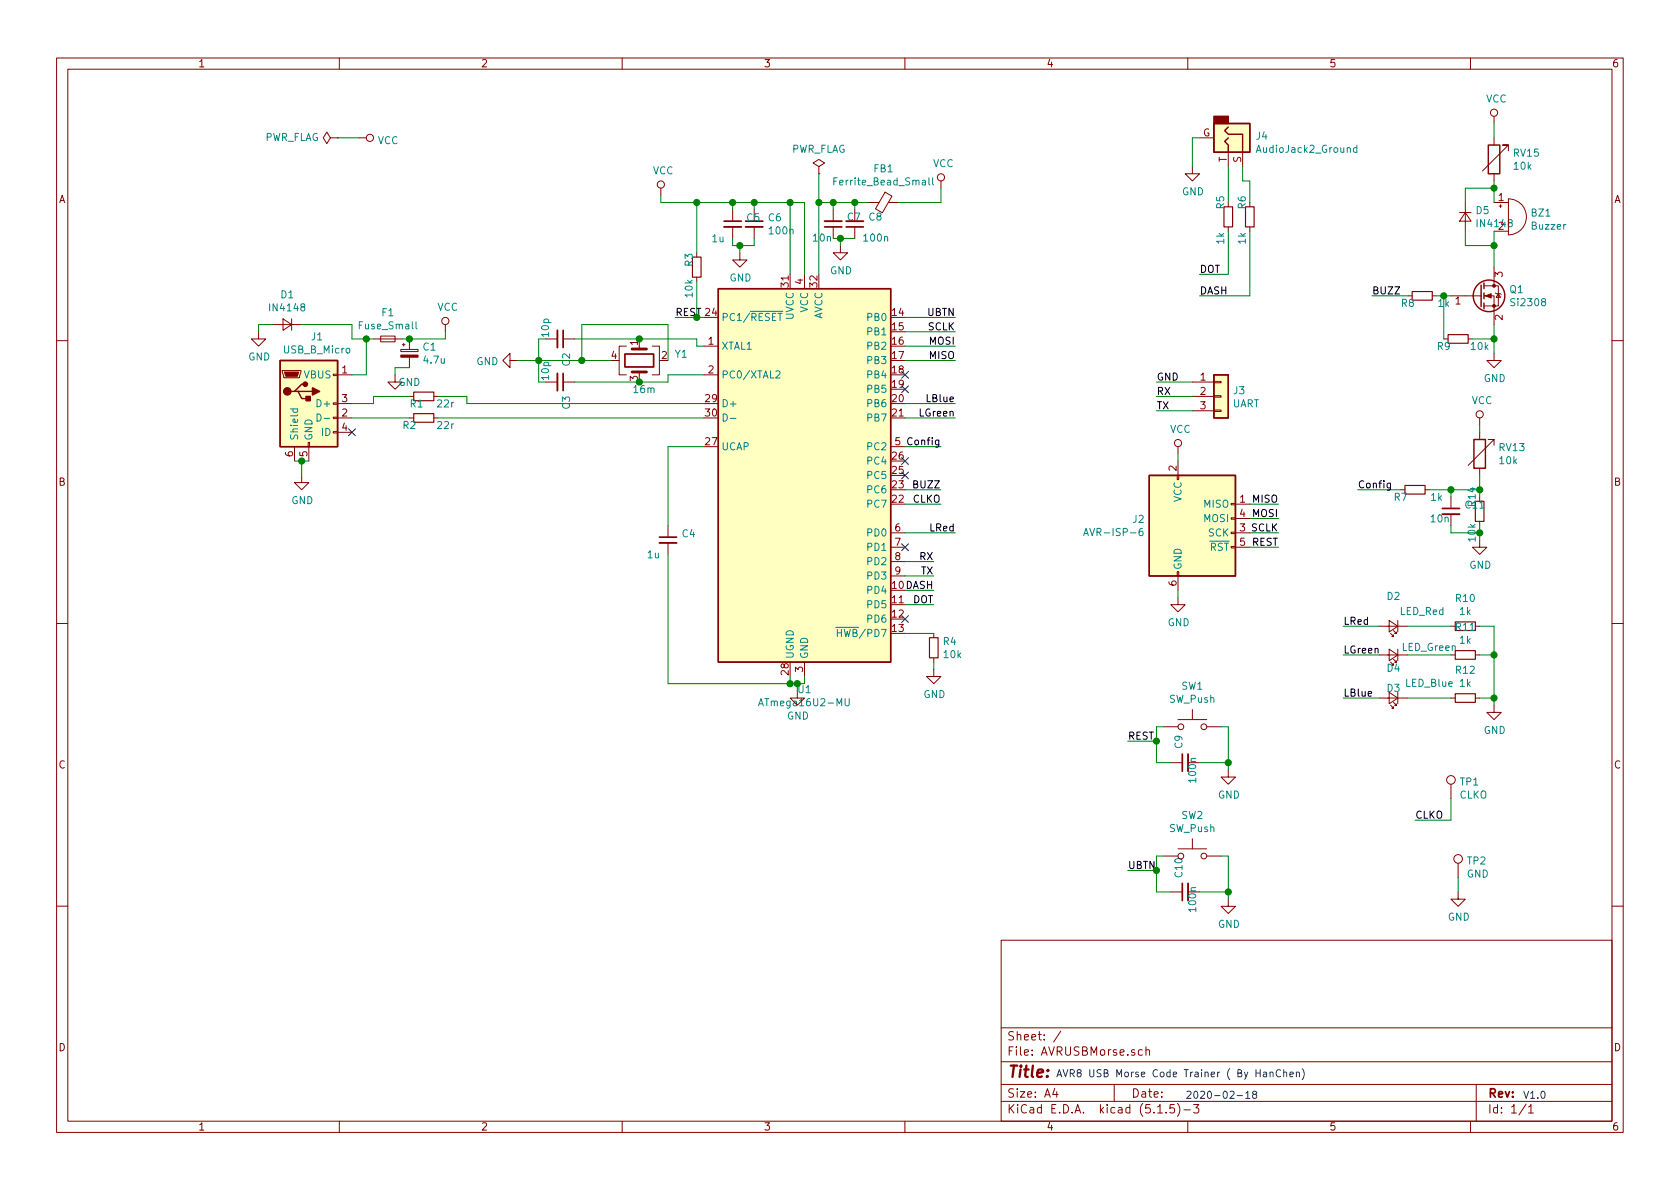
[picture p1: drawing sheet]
<svg xmlns="http://www.w3.org/2000/svg" width="297mm" height="210mm" viewBox="0 0 297 210" stroke-linecap="round" stroke-linejoin="round" font-family="sans-serif">
<g fill="none" stroke="#840000" stroke-width=".18">
<path d="M10 10.3h277v189.9h-277zM12 12.2h273v186.1h-273zM60 10.3v1.9M110 10.3v1.9M160 10.3v1.9M210 10.3v1.9M260 10.3v1.9M58.4 24.4l-.6-1-.7 1 .7 1 .6-1h1.3M59.7 24.4h.1M63.5 24.4h1.3M116.8 33.3v1.2M129.5 37.1v2"/>
<path d="M133.3 37.1v2M144.8 29.5l1-.7-1-.6-1 .6 1 .7v1.2M144.8 30.7h.1M147.3 37.1v2M151.1 37.1v2M153.7 35.8h1.7M156.5 34l1.2 .7-1.7 2.9-1.2-.7zM157.1 35.8h1.6M166.4 32v1.3M210.8 29.5v1.2h1.3l-1.3 1.3-1.3-1.3h1.3M212.1 24.4h2.5M217.2 26.9v2.6"/>
<path d="M217.2 35.8v.8M219.7 26.9v2.6M221 35.8v.8M258.1 37.6h2M259.1 37.6l1 1.5h-2zM259.1 35.8v5.1M264.2 20.6v1.2M264.2 24.4v1.2M264.2 30.7v1.3M264.2 35.8h2.5M265 36.4h.6M265.3 36.2v.5"/>
<path d="M266.7 26.7v-1.1h-1h1l-4.6 4.6M266.7 35.2a3.2 3.2 0 0 1 3.2 3.1 3.2 3.2 0 0 1-3.2 3.2zM45.7 58.7v1.2h1.3l-1.3 1.3-1.3-1.3h1.3M48.3 57.4h5M50 56.4l1.6 1-1.6 1zM51.6 56.4v2M66 59.9h5.1M67.3 59.4h2.5v1h-2.5zM72.4 59.9v1.9M78.7 57.4v1.3M96.5 59.9h2.1M99.6 59.9h2"/>
<path d="M123.2 44.7v.8M123.2 49v.8M129.5 40.1v2.1M130.8 44.7v1.3h1.3l-1.3 1.2-1.3-1.2h1.3M133.3 40.1v2.1M142.2 48.5v2.5M147.3 40.1v2.1M148.6 43.4v1.3h1.3l-1.3 1.3-1.3-1.3h1.3M151.1 40.1v2.1M217.2 40.1v.8M221 40.1v.8M248.9 52.3h.8"/>
<path d="M253.2 52.3h.8M255.3 59.9h.7M256.5 52.3h5.4M259.6 59.9h.7M262.4 52.3h1.8v5.1M262.4 50.5h2.5v3.6h-2.5M264.2 47.2v3.3M264.2 40.9h2.5M264.4 51.8l.1 .1h.8l.1 .2M264.9 51.9l.4 .7h-.8zM10 60.2h2M49.9 65.5h3.3v.3l-.2 1h-2.8z"/>
<path d="M52.1 79v2.5M54.5 78.2h.2v.8h-.2zM54.6 79v2.5M58.9 76.3h.8v.3h-.8zM58.9 73.8h.8v.2h-.8zM58.9 71.2h.8v.3h-.8zM58.9 66.2h.8v.2h-.8zM59.7 66.3h2.5M59.7 73.9h2.5M59.7 71.4h2.5M59.7 76.4h2.5M69.8 66.3v1.3h1.3l-1.3 1.2-1.2-1.2h1.2"/>
<path d="M70.9 61.8h3v.4h-3zM71.1 61h.5M71.4 60.7v.5M72.4 70.1h.8M72.4 63.2v1.8M72.4 73.9h.8M76.7 70.1h.8M76.7 73.9h.8M90.2 63.7v-1.2l-1.3 1.2 1.3 1.3v-1.3h1.2M96.5 67.6h2.1M99.6 67.6h2M110.7 61.2h-1.2v5.1h1.2"/>
<path d="M113 61.2v.5M113 65.8v.5M115.3 61.2h1.3v5.1h-1.3M124.5 61.2h2.5M124.5 66.3h2.5M157.5 79h2.5M208.3 79v1.3M210.8 67.6h3.8M210.8 70.1h3.8M210.8 72.6h3.8M214.6 72.5h1.3v.3h-1.3zM214.6 67.4h1.3v.3h-1.3z"/>
<path d="M214.6 70h1.3v.2h-1.3zM261.6 73.9v1.3M261.6 76.4v1.3M264.2 78.7v-1h-1.1h1.1l-4.6 4.6M264.2 62.5v1.2h1.2l-1.2 1.3-1.3-1.3h1.3M285 60.2h2M53.3 84.1v1.2h1.3l-1.3 1.3-1.2-1.3h1.2M118.1 93v2M118.1 96v2M157.5 94.2h2.5M157.5 96.8h2.5M157.5 99.3h2.5"/>
<path d="M208.2 84.1h.2v.7h-.2zM208.3 81.5v2.6M217.7 96.6h.7v.3h-.7zM217.7 94.1h.7v.3h-.7zM217.7 91.6h.7v.2h-.7zM217.7 89h.7v.3h-.7zM218.4 94.2h2.6M218.4 96.8h2.6M218.4 89.1h2.6M218.4 91.7h2.6M247.6 86.6h.8M252 86.6h.7"/>
<path d="M256.5 87.9v2M256.5 90.9v2.1M261.6 95.5v1.3h1.3l-1.3 1.2-1.3-1.2h1.3M261.6 82.8v1.3M261.6 87.9v.7M261.6 92.2v.8M10 110.3h2M142.2 117.1v2.5M157.5 101.8h2.5M165.1 118.4v1.2h1.3l-1.3 1.3-1.3-1.3h1.3M165.1 112v.8M165.1 116.3v.8"/>
<path d="M208.2 101.1h.2v.7h-.2zM208.3 105.7v1.2h1.2l-1.2 1.3-1.3-1.3h1.3M208.3 101.8v2.6M243.8 115.8h5.1M243.8 110.7h5.1M245.6 114.8l1.5 1-1.5 1zM245.6 109.7l1.5 1-1.5 1.1zM245.9 112l.5 .5h-.3h.3v-.2M246.4 116.6l.5 .5h-.3h.3v-.3M246.4 111.5l.5 .5h-.3h.3v-.2M247.1 109.7v2.1M247.1 114.8v2"/>
<path d="M256.5 110.7h.8M260.9 115.8h.7M260.9 110.7h.7M285 110.3h2M141 122.2v1.2h1.2l-1.2 1.3-1.3-1.3h1.3M205.7 128.5h2.6M207 134.9h2M208.3 127.2h5.1M210.8 125.5v1.7M213.4 128.5h2.5M217.2 136.1v1.3h1.2l-1.2 1.3-1.3-1.3h1.3M243.8 123.4h5.1"/>
<path d="M245.6 122.4l1.5 1-1.5 1.1zM245.9 124.7l.5 .5h-.3h.3v-.2M246.4 124.2l.5 .5h-.3h.3v-.2M247.1 122.4v2.1M256.5 138.7v2.5M256.5 123.4h.8M260.9 123.4h.7M264.2 124.7v1.3h1.2l-1.2 1.2-1.3-1.2h1.3M205.7 151.4h2.6M207 157.7h2M208.3 150.1h5.1M210.8 148.3v1.8"/>
<path d="M213.4 151.4h2.5M217.2 159v1.3h1.2l-1.2 1.2-1.3-1.2h1.3M257.8 157.7v1.3h1.3l-1.3 1.3-1.3-1.3h1.3M257.8 152.6v2.6M10 160.2h2M177 166.3h108v32h-108zM285 160.2h2M60 198.3v1.9M110 198.3v1.9M160 198.3v1.9M177 194.8h108M177 191.8h108"/>
<path d="M177 187.8h108M177 181.8h108M186.5 192.5l-.4 1h1M186.8 193v1M187.6 182.3l-1.3 2M197 191.8v3M202 185.7l-.5-.1-.2 .3v.6l.2 .1 .5-.1M202.6 185.7l.2-.1 .4 .1 .1 .9M202.6 185.1v1.5M204.7 196.8h.8M206.2 196.7v.1M207.6 195.3h-.7l-.1 .7 .2-.1 .5 .1 .2 .2-.1 .5-.2 .1-.6-.1"/>
<path d="M208.2 195.1a1.71 1.71 0 0 1 0 2.3M209.3 196.3h1.2M210 198.3v1.9M211 195.3h1l-.5 .6 .4 .1v.7l-.2 .1-.7-.1M260 198.3v1.9M261 191.8v6.5M269.8 195.2l-1.2 2M270.3 195.8l.4-.5v1.5M270.3 196.8h.8"/>
<circle cx="264.2" cy="19.9" r=".63"/>
<circle cx="65.4" cy="24.4" r=".63"/>
<circle cx="116.8" cy="32.6" r=".63"/>
<circle cx="166.4" cy="31.4" r=".63"/>
<circle cx="78.7" cy="56.8" r=".63"/>
<circle cx="208.3" cy="78.4" r=".63"/>
<circle cx="261.6" cy="73.3" r=".63"/>
<circle cx="208.8" cy="128.5" r=".51"/>
<circle cx="212.9" cy="128.5" r=".51"/>
<circle cx="256.5" cy="137.9" r=".76"/>
<circle cx="208.8" cy="151.4" r=".51"/>
<circle cx="212.9" cy="151.4" r=".51"/>
<circle cx="257.8" cy="151.9" r=".76"/>
</g>
<path d="M145.8 39.1h3M149.6 39.1h3.1M98.6 58.4v3.1M128 40.1h3.1M131.8 40.1h3.1M98.6 66v3.1M116.6 96h3M255 90.9h3.1M210.1 133.3v3.1M210.1 156.2v3.1" fill="none" stroke="#840000" stroke-width=".33"/>
<path d="M128 39.1h3.1M131.8 39.1h3.1M99.6 58.4v3.1M145.8 40.1h3M149.6 40.1h3.1M99.6 66v3.1M110.5 62.6h5.1v2.3h-5.1zM116.6 95h3M255 89.9h3.1M209 133.3v3.1M209 156.2v3.1" fill="none" stroke="#840000" stroke-width=".3"/>
<g fill="none" stroke="#840000" stroke-width=".25">
<path d="M214.6 21.8h6.4v5.1h-6.4zM217.2 24.4l-.7 .6 .7 .6v1.3M217.2 22.5l-.7 .6 .7 .6h2.5v3.2M263.1 25.6h2.1v5.1h-2.1zM127 51h30.5v66.1h-30.5zM261.9 50.4v3.8M262.4 50v1M262.4 51.8v1M262.4 53.6v1M49.5 63.7h10.2v15.3h-10.2zM52.1 69.2h.6l.6 1.3h1.3M52.7 69.2h2.5"/>
<path d="M54 67.9h-.7l-1.2 1.3h-.7M214.6 66.3h2.6v7.6h-2.6zM260.6 77.7h2v5.1h-2zM203.2 84.1h15.2v17.7h-15.2z"/>
<circle cx="263.3" cy="52.3" r="2.79"/>
</g>
<g fill="none" stroke="#840000" stroke-width=".2">
<path d="M216.4 36.6h1.5v3.5h-1.5zM220.2 36.6h1.5v3.5h-1.5zM122.4 45.5h1.6v3.5h-1.6zM249.7 51.6h3.5v1.5h-3.5zM256 59.2h3.6v1.5h-3.6zM73.2 73.1h3.5v1.6h-3.5zM73.2 69.3h3.5v1.6h-3.5zM248.4 85.8h3.6v1.6h-3.6zM260.9 88.6h1.5v3.6h-1.5zM164.3 112.8h1.6v3.5h-1.6zM257.3 110h3.6v1.5h-3.6zM257.3 115.1h3.6v1.5h-3.6z"/>
<path d="M257.3 122.7h3.6v1.5h-3.6z"/>
</g>
<g fill="#ffffc2" stroke="#ffffc2" stroke-width=".18">
<path d="M127 51h30.5v66.1h-30.5z"/>
<path d="M214.6 66.3h2.6v7.6h-2.6z"/>
<path d="M203.2 84.1h15.2v17.7h-15.2z"/>
<path d="M214.6 21.8h6.4v5.1h-6.4z"/>
<path d="M49.5 63.7h10.2v15.3h-10.2z"/>
</g>
<g fill="none" stroke="#008484" stroke-width=".18">
<path d="M147.4 32h.5M148 31.4h-.6v1.3M164.2 31.4v1.1l.2 .2M164.9 31.4v1.1l.2 .2M239.9 26.2l-.4-.1-.2 .2 .1 .6h.5M239.9 25.7v1.2M73.6 56.9v1.1l.1 .2M137.4 55.1h1M137.5 55.4h.8M51.4 72.3h1.2M51.8 72.3v.4l.2 .2 .6-.1v-.5M56.1 73.2a.64 .64 0 0 1 .7 .6 .64 .64 0 0 1-.7 .7z"/>
<path d="M57.3 74h1M127.9 73.2a.64 .64 0 0 1 .7 .6 .64 .64 0 0 1-.7 .7zM129.1 74h1M137.2 65.7l.5-.1 .2 .3-.8 .9h.8M191.6 94.7l.4-1.3 .4 1.3M191.7 94.4h.6M202 93.4l-.4 .1a.87 .87 0 0 0 0 1.2l.5-.1v-.5l-.5-.2-.2 .3M147.8 110.9h1.3M148.1 111.3v1.3M148.1 111.9h.7M134.1 124.8l.4-1.3 .5 1.3M134.2 124.5h.6"/>
<path d="M149.4 123.5v1.1l.3 .2h.3l.1-.2v-1.1"/>
</g>
<path d="M111.8 61.7h2.5M111.8 65.8h2.5" fill="none" stroke="#840000" stroke-width=".51"/>
<g fill="#840000" stroke="#840000" stroke-width=".18">
<path d="M262.6 52.3l1.1-.4v.8z"/>
<path d="M70.9 62.8h3v.4h-3z"/>
<path d="M50.3 65.8h2.5l-.2 .7h-2.1z"/>
<circle cx="264.2" cy="54.1" r=".25"/>
<circle cx="264.2" cy="50.5" r=".25"/>
</g>
<g fill="#840000" stroke="#840000" stroke-width=".25">
<path d="M214.6 20.6h2.6v1.2h-2.6z"/>
<path d="M54.1 70.1h.8v.8h-.8z"/>
<path d="M55.2 68.6l1.3 .6-1.3 .6z"/>
<circle cx="50.8" cy="69.2" r=".63"/>
<circle cx="54" cy="67.9" r=".38"/>
</g>
<g fill="none" stroke="#008400" stroke-width=".18">
<path d="M59.7 24.4h3.8M116.8 34.5v1.3h25.4v12.7M123.2 35.8v8.9M129.5 35.8v1.3M133.3 35.8v1.3M139.7 35.8v12.7M144.8 30.7v17.8M144.8 35.8h8.9M147.3 35.8v1.3M151.1 35.8v1.3M166.4 33.3v2.5h-7.7M212.1 24.4h-1.3v5.1"/>
<path d="M217.2 29.5v6.3M219.7 29.5v2.5h1.3v3.8M264.2 21.8v2.6M264.2 32v3.8M264.2 33.3h-5.1v2.5M48.3 57.4h-2.6v1.3M53.3 57.4h8.9v2.5h3.8M64.8 59.9v6.4h-2.6M78.7 58.7v1.2h-7.6M95.2 59.9v7.7M101.6 59.9h21.6v1.3h1.3M123.2 49.8v6.3h-3.8"/>
<path d="M129.5 42.2v1.2h3.8v-1.2M130.8 43.4v1.3M147.3 42.2h3.8M148.6 42.2v1.2M160 56.1h8.9M160 58.7h8.9M217.2 40.9v7.6h-5.1M221 40.9v11.4h-8.9M242.6 52.3h6.3M255.3 52.3v7.6M259.1 40.9v2.5h5.1M260.3 59.9h3.9"/>
<path d="M264.2 40.9v6.3M264.2 57.4v5.1M62.2 73.9h10.2M72.4 70.1h-6.4v1.3h-3.8M72.4 65h-2.6v1.3M77.5 73.9h47M77.5 70.1h5v1.3h42M91.4 63.7h16.5M102.9 63.7v-6.3h15.2v6.3M124.5 79h-6.4v14M124.5 66.3h-6.4v1.3h-16.5M160 79h6.4"/>
<path d="M160 63.7h8.9M160 73.9h8.9M160 71.4h8.9M160 61.2h8.9M204.5 72.6h6.3M204.5 67.6h6.3M204.5 70.1h6.3M261.6 75.2v1.2M52.1 81.5h2.5M53.3 81.5v2.6M118.1 98v22.9h22.9M160 94.2h8.9"/>
<path d="M160 86.6h6.4M160 99.3h5.1M160 89.1h6.4M208.3 80.3v1.2M221 94.2h5.1M221 89.1h5.1M221 96.8h5.1M221 91.7h5.1M240 86.6h7.6M252.7 86.6h8.9M256.5 93v1.2h5.1M256.5 86.6v1.3"/>
<path d="M261.6 84.1v3.8M261.6 93v2.5M139.7 119.6v1.3M142.2 119.6v1.3M160 101.8h5.1M160 106.9h5.1M160 104.4h5.1M160 112h5.1M165.1 117.1v1.3M208.3 104.4v1.3M237.5 110.7h6.3M237.5 115.8h6.3"/>
<path d="M248.9 110.7h7.6M248.9 115.8h7.6M261.6 110.7h2.6v14M261.6 115.8h2.6M199.4 131.1h5.1M205.7 128.5h-1.2v6.4h2.5M212.1 134.9h5.1M215.9 128.5h1.3v7.6M237.5 123.4h6.3M248.9 123.4h7.6M261.6 123.4h2.6M199.4 153.9h5.1"/>
<path d="M205.7 151.4h-1.2v6.3h2.5M212.1 157.7h5.1M215.9 151.4h1.3v7.6M256.5 141.2v3.8h-6.3M257.8 155.2v2.5"/>
</g>
<path d="M245.8 85.4v1.1l-.2 .2-.3-.1M245.8 85.5l-.3-.1-.3 .3 .2 .5h.4" fill="none" stroke="#000" stroke-width=".18"/>
<g fill="none" stroke="#0000c2" stroke-width=".18">
<path d="M218.7 193.7h1M220.3 193.3l.3-.3v1.2M220.3 194.2h.7M221.7 193.5l-.2-.3 .2-.2h.2l.3 .2-.1 .2-.5 .2-.1 .1v.3l.2 .2h.4l.1-.2v-.3l-.3-.2M224.6 189.7l.1-.1h.3l.1 .8M224.6 189.6v.8M226.4 189.3a.6 .6 0 0 0-.8 .4 .6 .6 0 0 0 .6 .7l.2-.1M227 189.7l.2-.1h.3v.8M227 189.1v1.3M228.1 190l.6-.1-.1-.3h-.4l-.1 .2v.6h.5M229.2 189.7l.2-.1h.3v.8M229.2 189.6v.8"/>
<path d="M230.2 189a1.4 1.4 0 0 1 0 1.9"/>
</g>
<g fill="#008400" stroke="#008400" stroke-width=".25">
<circle cx="95.3" cy="63.7" r=".51"/>
<circle cx="144.8" cy="35.8" r=".51"/>
<circle cx="264.2" cy="43.4" r=".51"/>
<circle cx="141" cy="120.9" r=".51"/>
<circle cx="53.3" cy="81.5" r=".51"/>
<circle cx="129.5" cy="35.8" r=".51"/>
<circle cx="217.2" cy="157.7" r=".51"/>
<circle cx="264.2" cy="33.3" r=".51"/>
<circle cx="204.5" cy="153.9" r=".51"/>
<circle cx="256.5" cy="86.6" r=".51"/>
<circle cx="261.6" cy="94.2" r=".51"/>
<circle cx="102.9" cy="63.7" r=".51"/>
<circle cx="139.7" cy="120.9" r=".51"/>
<circle cx="261.6" cy="86.6" r=".51"/>
<circle cx="148.6" cy="42.2" r=".51"/>
<circle cx="113" cy="67.6" r=".51"/>
<circle cx="151.1" cy="35.8" r=".51"/>
<circle cx="147.3" cy="35.8" r=".51"/>
<circle cx="113" cy="59.9" r=".51"/>
<circle cx="130.8" cy="43.4" r=".51"/>
<circle cx="264.2" cy="115.8" r=".51"/>
<circle cx="64.8" cy="59.9" r=".51"/>
<circle cx="72.4" cy="59.9" r=".51"/>
<circle cx="123.2" cy="56.1" r=".51"/>
<circle cx="217.2" cy="134.9" r=".51"/>
<circle cx="133.4" cy="35.8" r=".51"/>
<circle cx="139.7" cy="35.8" r=".51"/>
<circle cx="264.2" cy="59.9" r=".51"/>
<circle cx="264.2" cy="123.4" r=".51"/>
<circle cx="123.2" cy="35.8" r=".51"/>
<circle cx="255.3" cy="52.3" r=".51"/>
<circle cx="204.5" cy="131.1" r=".51"/>
</g>
<g fill="none" stroke="#000084" stroke-width=".18">
<path d="M61.6 75.8l1.2 1.3M62.8 75.8l-1.2 1.3M159.4 68.2l1.2 1.2M159.4 65.7l1.2 1.2M160.6 68.2l-1.2 1.2M160.6 65.7l-1.2 1.2M159.4 96.2l1.2 1.2M159.4 83.5l1.2 1.2M159.4 80.9l1.2 1.2M160.6 96.2l-1.2 1.2M160.6 83.5l-1.2 1.2M160.6 80.9l-1.2 1.2"/>
<path d="M159.4 108.9l1.2 1.2M160.6 108.9l-1.2 1.2"/>
</g>
<text font-size="2.8" fill="#840000" x="178" y="190.5">Title:</text>
<g font-size="2.1" fill="#840000">
<text x="178" y="184">Sheet: /</text>
<text x="178" y="186.7">File: AVRUSBMorse.sch</text>
<text x="178" y="196.9">KiCad E.D.A. kicad (5.1.5)-3</text>
<text x="178" y="194.1">Size: A4</text>
<text x="200" y="194.1">Date:</text>
<text x="263" y="194.1">Rev:</text>
<text x="263" y="196.9">Id: 1/1</text>
</g>
<g font-size="1.8" fill="#840000">
<text x="35" y="11.9">1</text>
<text x="85" y="11.9">2</text>
<text x="135" y="11.9">3</text>
<text x="185" y="11.9">4</text>
<text x="235" y="11.9">5</text>
<text x="285" y="11.9">6</text>
<text x="212.7" y="24.1">G</text>
<text x="216.9" y="28.7" transform="rotate(-90 216.9 28.7)">T</text>
<text x="219.5" y="28.8" transform="rotate(-90 219.5 28.8)">S</text>
<text x="10.4" y="35.9">A</text>
<text x="264.9" y="35.6">1</text>
<text x="285.4" y="35.9">A</text>
<text x="264.9" y="40.6">2</text>
<text x="139.4" y="50.7" transform="rotate(-90 139.4 50.7)">31</text>
<text x="142" y="50.3" transform="rotate(-90 142 50.3)">4</text>
<text x="144.5" y="50.7" transform="rotate(-90 144.5 50.7)">32</text>
<text x="265.7" y="49" transform="rotate(-90 265.7 49)">3</text>
<text x="157.8" y="55.9">14</text>
<text x="157.8" y="58.4">15</text>
<text x="265.7" y="56.6" transform="rotate(-90 265.7 56.6)">2</text>
<text x="108.1" y="63.5">4</text>
<text x="112.8" y="61.1" transform="rotate(-90 112.8 61.1)">1</text>
<text x="117" y="63.5">2</text>
<text x="125.2" y="61">1</text>
<text x="157.8" y="61">16</text>
<text x="157.8" y="63.5">17</text>
<text x="60.5" y="66">1</text>
<text x="60.5" y="71.1">3</text>
<text x="112.8" y="67.4" transform="rotate(-90 112.8 67.4)">3</text>
<text x="124.8" y="71.1">29</text>
<text x="125.2" y="66">2</text>
<text x="157.8" y="66">18</text>
<text x="157.8" y="68.6">19</text>
<text x="157.8" y="71.1">20</text>
<text x="212.2" y="67.3">1</text>
<text x="212.2" y="69.8">2</text>
<text x="60.5" y="73.7">2</text>
<text x="60.5" y="76.2">4</text>
<text x="124.8" y="73.7">30</text>
<text x="157.8" y="73.7">21</text>
<text x="212.2" y="72.4">3</text>
<text x="51.8" y="80.7" transform="rotate(-90 51.8 80.7)">6</text>
<text x="54.4" y="80.7" transform="rotate(-90 54.4 80.7)">5</text>
<text x="124.8" y="78.7">27</text>
<text x="157.8" y="83.8">25</text>
<text x="157.8" y="81.3">26</text>
<text x="158.3" y="78.7">5</text>
<text x="208" y="83.3" transform="rotate(-90 208 83.3)">2</text>
<text x="10.4" y="85.9">B</text>
<text x="157.8" y="88.9">22</text>
<text x="157.8" y="86.4">23</text>
<text x="219.2" y="88.9">1</text>
<text x="285.4" y="85.9">B</text>
<text x="158.3" y="94">6</text>
<text x="219.2" y="91.4">4</text>
<text x="158.3" y="96.5">7</text>
<text x="158.3" y="99.1">8</text>
<text x="158.3" y="101.6">9</text>
<text x="157.8" y="106.7">11</text>
<text x="208" y="103.6" transform="rotate(-90 208 103.6)">6</text>
<text x="157.8" y="109.2">12</text>
<text x="157.8" y="111.8">13</text>
<text x="139.4" y="119.3" transform="rotate(-90 139.4 119.3)">28</text>
<text x="142" y="118.8" transform="rotate(-90 142 118.8)">3</text>
<text x="247.9" y="115.1">LED_Green</text>
<text x="10.4" y="135.9">C</text>
<text x="285.4" y="135.9">C</text>
<text x="10.4" y="185.9">D</text>
<text x="285.4" y="185.9">D</text>
<text x="35" y="199.9">1</text>
<text x="85" y="199.9">2</text>
<text x="135" y="199.9">3</text>
<text x="185" y="199.9">4</text>
<text x="235" y="199.9">5</text>
<text x="285" y="199.9">6</text>
</g>
<g font-size="1.8" fill="#008484">
<text x="262.7" y="18.1">VCC</text>
<text x="46.7" y="24.9">PWR_FLAG</text>
<text x="66.8" y="25.5">VCC</text>
<text x="139.8" y="27">PWR_FLAG</text>
<text x="164.9" y="29.6">VCC</text>
<text x="222.1" y="24.7">J4</text>
<text x="222.5" y="27">AudioJack2_Ground</text>
<text x="267.7" y="27.7">RV15</text>
<text x="115.4" y="30.8">VCC</text>
<text x="148" y="32.8">Ferrite_Bead_Small</text>
<text x="154.5" y="30.5">FB1</text>
<text x="209" y="34.5">GND</text>
<text x="267.7" y="30">10k</text>
<text x="132.1" y="39.1">C5</text>
<text x="135.9" y="39.1">C6</text>
<text x="136.1" y="41.4">100n</text>
<text x="149.9" y="39">C7</text>
<text x="153.7" y="39">C8</text>
<text x="216.5" y="36.9" transform="rotate(-90 216.5 36.9)">R5</text>
<text x="220.3" y="36.9" transform="rotate(-90 220.3 36.9)">R6</text>
<text x="261" y="37.9">D5</text>
<text x="261.4" y="40.2">IN4148</text>
<text x="270.8" y="38.3">BZ1</text>
<text x="270.9" y="40.6">Buzzer</text>
<text x="122.5" y="47.1" transform="rotate(-90 122.5 47.1)">R3</text>
<text x="126" y="42.8">1u</text>
<text x="143.8" y="42.7">10n</text>
<text x="152.9" y="42.7">100n</text>
<text x="216.5" y="43.1" transform="rotate(-90 216.5 43.1)">1k</text>
<text x="220.3" y="43.1" transform="rotate(-90 220.3 43.1)">1k</text>
<text x="49.7" y="52.8">D1</text>
<text x="122.5" y="52.5" transform="rotate(-90 122.5 52.5)">10k</text>
<text x="129" y="49.8">GND</text>
<text x="146.8" y="48.5">GND</text>
<text x="267" y="51.8">Q1</text>
<text x="47.9" y="55.1">IN4148</text>
<text x="63.7" y="58.2">Fuse_Small</text>
<text x="67.6" y="55.9">F1</text>
<text x="77.3" y="55">VCC</text>
<text x="127.5" y="56.8">PC1/RESET</text>
<text x="140.3" y="56.6" transform="rotate(-90 140.3 56.6)">UVCC</text>
<text x="142.9" y="55.3" transform="rotate(-90 142.9 55.3)">VCC</text>
<text x="145.4" y="56.6" transform="rotate(-90 145.4 56.6)">AVCC</text>
<text x="153.5" y="56.8">PB0</text>
<text x="153.5" y="59.3">PB1</text>
<text x="247.8" y="54.3">R8</text>
<text x="267.4" y="54.1">Si2308</text>
<text x="43.9" y="63.7">GND</text>
<text x="50.2" y="62.5">USB_B_Micro</text>
<text x="55.1" y="60.2">J1</text>
<text x="74.8" y="62">C1</text>
<text x="75" y="64.3">4.7u</text>
<text x="84.2" y="64.6">GND</text>
<text x="100.8" y="64.7" transform="rotate(-90 100.8 64.7)">C2</text>
<text x="119.4" y="63.3">Y1</text>
<text x="127.5" y="61.8">XTAL1</text>
<text x="153.5" y="61.8">PB2</text>
<text x="153.5" y="64.4">PB3</text>
<text x="254.2" y="61.9">R9</text>
<text x="260.1" y="61.9">10k</text>
<text x="53.8" y="66.9">VBUS</text>
<text x="70.4" y="68.2">GND</text>
<text x="112.1" y="69.5">16m</text>
<text x="127.5" y="66.9">PC0/XTAL2</text>
<text x="153.5" y="66.9">PB4</text>
<text x="153.5" y="69.5">PB5</text>
<text x="218.1" y="69.7">J3</text>
<text x="260.2" y="71.5">VCC</text>
<text x="262.3" y="67.6">GND</text>
<text x="52.7" y="78" transform="rotate(-90 52.7 78)">Shield</text>
<text x="55.2" y="78" transform="rotate(-90 55.2 78)">GND</text>
<text x="56.4" y="72">D+</text>
<text x="56.9" y="77.1">ID</text>
<text x="71.3" y="75.9">R2</text>
<text x="72.5" y="72.1">R1</text>
<text x="77.4" y="75.9">22r</text>
<text x="77.4" y="72.1">22r</text>
<text x="100.8" y="72.3" transform="rotate(-90 100.8 72.3)">C3</text>
<text x="127.5" y="72">D+</text>
<text x="153.5" y="72">PB6</text>
<text x="153.5" y="74.5">PB7</text>
<text x="206.9" y="76.5">VCC</text>
<text x="217.9" y="72">UART</text>
<text x="127.5" y="79.6">UCAP</text>
<text x="153.5" y="82.2">PC4</text>
<text x="153.5" y="79.6">PC2</text>
<text x="265.1" y="79.8">RV13</text>
<text x="265.2" y="82.1">10k</text>
<text x="51.5" y="89.1">GND</text>
<text x="153.5" y="89.8">PC7</text>
<text x="153.5" y="87.2">PC6</text>
<text x="153.5" y="84.7">PC5</text>
<text x="208.9" y="88.8" transform="rotate(-90 208.9 88.8)">VCC</text>
<text x="212.9" y="89.8">MISO</text>
<text x="246.5" y="88.6">R7</text>
<text x="253" y="88.6">1k</text>
<text x="259.2" y="89.9">C11</text>
<text x="260.9" y="89.5" transform="rotate(-90 260.9 89.5)">R14</text>
<text x="120.6" y="95">C4</text>
<text x="153.5" y="94.9">PD0</text>
<text x="192.6" y="94.8">AVR-ISP-6</text>
<text x="200.3" y="92.5">J2</text>
<text x="212.9" y="92.3">MOSI</text>
<text x="213.7" y="94.9">SCK</text>
<text x="253.1" y="92.4">10n</text>
<text x="260.9" y="95.7" transform="rotate(-90 260.9 95.7)">10k</text>
<text x="114.5" y="98.7">1u</text>
<text x="153.5" y="97.4">PD1</text>
<text x="153.5" y="99.9">PD2</text>
<text x="208.9" y="100.8" transform="rotate(-90 208.9 100.8)">GND</text>
<text x="213.9" y="97.4">RST</text>
<text x="259.8" y="100.6">GND</text>
<text x="153.5" y="105">PD4</text>
<text x="153.5" y="107.6">PD5</text>
<text x="153.5" y="102.5">PD3</text>
<text x="245.3" y="106.1">D2</text>
<text x="257.5" y="106.4">R10</text>
<text x="148.8" y="112.6">HWB/PD7</text>
<text x="153.5" y="110.1">PD6</text>
<text x="206.5" y="110.7">GND</text>
<text x="247.5" y="108.8">LED_Red</text>
<text x="257.5" y="111.5">R11</text>
<text x="258.1" y="108.8">1k</text>
<text x="258.1" y="113.8">1k</text>
<text x="140.3" y="116.6" transform="rotate(-90 140.3 116.6)">UGND</text>
<text x="142.9" y="116.6" transform="rotate(-90 142.9 116.6)">GND</text>
<text x="166.8" y="114.1">R4</text>
<text x="166.9" y="116.4">10k</text>
<text x="245.3" y="118.8">D4</text>
<text x="257.5" y="119.1">R12</text>
<text x="135" y="124.9">ATmega16U2-MU</text>
<text x="163.3" y="123.4">GND</text>
<text x="206.8" y="124.3">SW_Push</text>
<text x="208.9" y="122">SW1</text>
<text x="245.3" y="122.3">D3</text>
<text x="248.6" y="121.5">LED_Blue</text>
<text x="258.1" y="121.5">1k</text>
<text x="139.1" y="127.2">GND</text>
<text x="262.3" y="129.8">GND</text>
<text x="209.1" y="132.3" transform="rotate(-90 209.1 132.3)">C9</text>
<text x="211.5" y="138.2" transform="rotate(-90 211.5 138.2)">100n</text>
<text x="215.3" y="141.2">GND</text>
<text x="258" y="141.2">CLKO</text>
<text x="258.2" y="138.9">TP1</text>
<text x="206.8" y="147.1">SW_Push</text>
<text x="208.9" y="144.8">SW2</text>
<text x="209.1" y="155.1" transform="rotate(-90 209.1 155.1)">C10</text>
<text x="259.3" y="155.2">GND</text>
<text x="259.5" y="152.9">TP2</text>
<text x="211.5" y="161.1" transform="rotate(-90 211.5 161.1)">100n</text>
<text x="215.3" y="164.1">GND</text>
<text x="256" y="162.8">GND</text>
</g>
<g font-size="1.8">
<text x="212.1" y="48.3">DOT</text>
<text x="212.1" y="52.1">DASH</text>
<text x="242.6" y="52.1">BUZZ</text>
<text x="119.4" y="55.9">REST 24</text>
<text x="164" y="55.9">UBTN</text>
<text x="164.1" y="58.4">SCLK</text>
<text x="164.4" y="61">MOSI</text>
<text x="164.4" y="63.5">MISO</text>
<text x="164" y="71.1">LBlue</text>
<text x="204.5" y="69.8">RX</text>
<text x="204.5" y="67.3">GND</text>
<text x="162.7" y="73.7">LGreen</text>
<text x="204.5" y="72.4">TX</text>
<text x="160.8" y="78.7">Config</text>
<text x="161.4" y="88.9">CLKO</text>
<text x="161.6" y="86.4">BUZZ</text>
<text x="221.5" y="88.9">MISO</text>
<text x="240" y="86.4">Config</text>
<text x="164.5" y="94">LRed</text>
<text x="219.2" y="94">3 SCLK</text>
<text x="221.5" y="91.4">MOSI</text>
<text x="162.6" y="99.1">RX</text>
<text x="162.8" y="101.6">TX</text>
<text x="219.2" y="96.5">5 REST</text>
<text x="157.8" y="104.1">10 DASH</text>
<text x="161.4" y="106.7">DOT</text>
<text x="237.5" y="110.5">LRed</text>
<text x="237.5" y="115.6">LGreen</text>
<text x="237.5" y="123.2">LBlue</text>
<text x="199.4" y="130.8">REST</text>
<text x="250.2" y="144.8">CLKO</text>
<text x="199.4" y="153.7">UBTN</text>
</g>
<g font-size="1.8" fill="#008400">
<text x="97.1" y="59.5" transform="rotate(-90 97.1 59.5)">10p</text>
<text x="254.3" y="54.3">1k 1</text>
<text x="97.1" y="67.1" transform="rotate(-90 97.1 67.1)">10p</text>
<text x="141.1" y="122.6">U1</text>
</g>
<g font-size="1.8" fill="#0000c2">
<text x="186.7" y="190.5">AVR8 USB Morse Code Trainer ( By HanChen)</text>
<text x="209.5" y="194.3">2020-02-18</text>
<text x="269.2" y="194.3">V1.0</text>
</g>
</svg>
